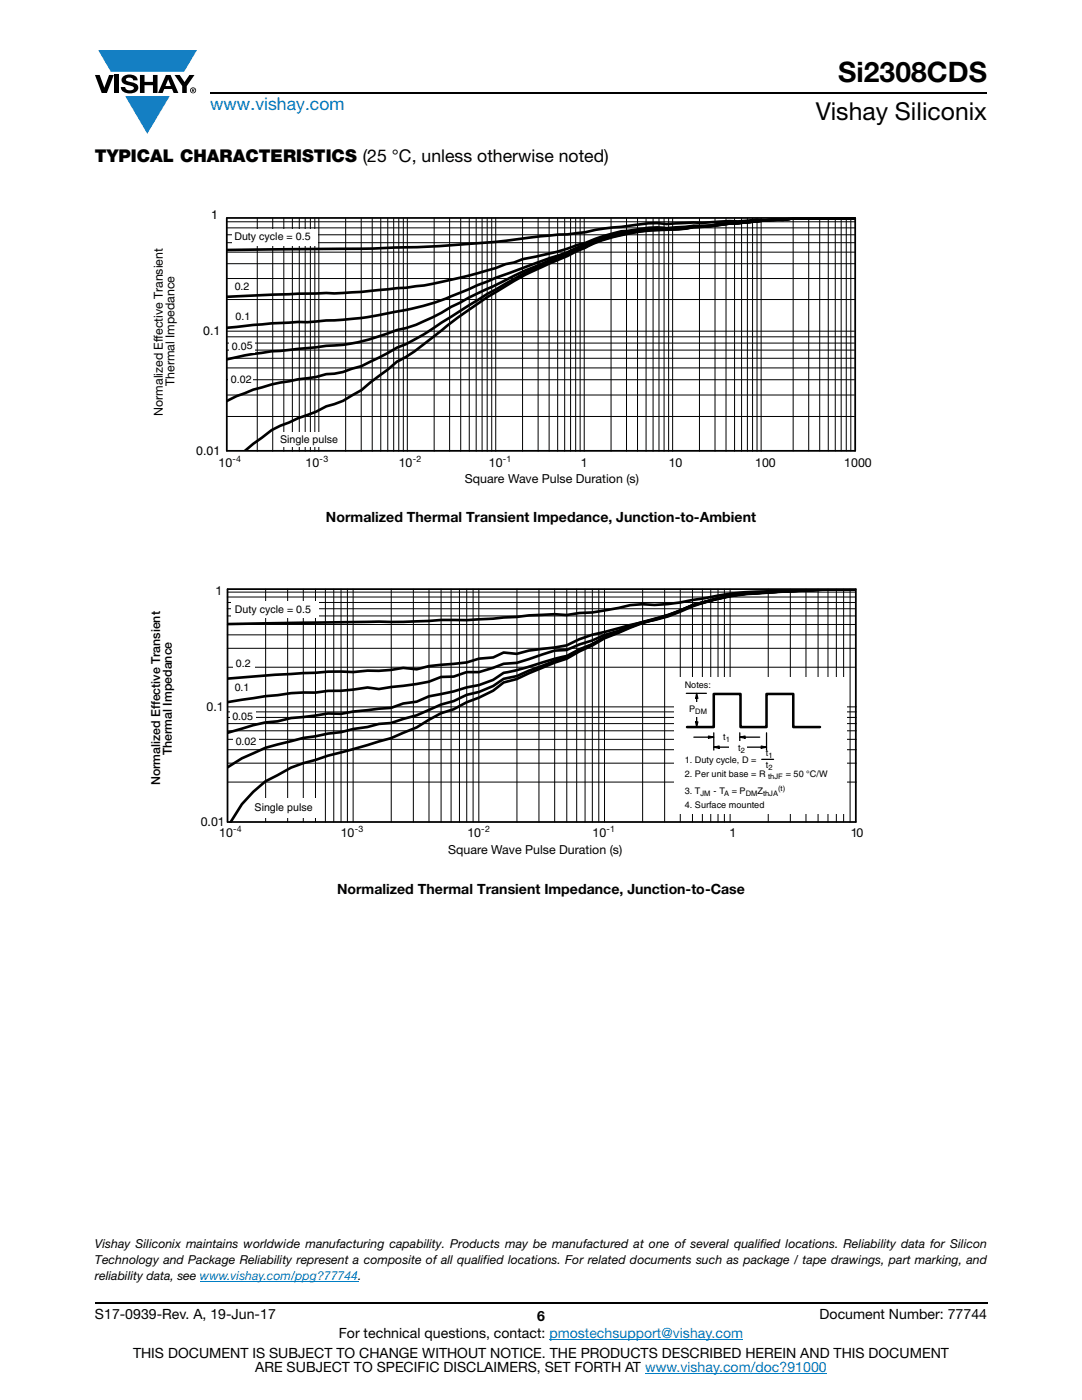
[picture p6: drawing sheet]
<svg xmlns="http://www.w3.org/2000/svg" width="216mm" height="279mm" viewBox="0 0 216 279" stroke-linecap="round" stroke-linejoin="round" font-family="sans-serif">
<g fill="#147fc3">
<path d="M19.6 10h19.7l-2.6 4.3h-1.1h-13.5z"/>
<path d="M25 19.2h8.9l-4.5 7.5z"/>
</g>
<g fill="#000">
<path d="M18.9 15h1l.9 2.5 1-2.5h.9l-1.4 3.6h-1zM22.9 15h.9v3.6h-.9zM24.6 15.3a2.1 2.1 0 0 1 2.8 .3l.1 .4h-.9a.79 .79 0 0 0-.7-.5 .79 .79 0 0 0-.8 .4l.3 .3 1 .2a1.08 1.08 0 0 1 1.2 1 1.08 1.08 0 0 1-1.1 1.2 1.73 1.73 0 0 1-2.4-1.2h.9a.96 .96 0 0 0 .8 .6 .96 .96 0 0 0 .9-.4 1.31 1.31 0 0 0-1.2-.6 1.03 1.03 0 0 1-1.1-.6 1.03 1.03 0 0 1 .2-1.1zM27.9 15h.9v1.3h1.7v-1.3h.9v3.6h-.9v-1.6h-1.7v1.6h-.9zM34.8 15h1.1l.9 1.4 1-1.4h1l-1.5 2.2v1.4h-.9v-1.4z"/>
<path d="M33.6 15.9l.5 1.3h-1.1zM33.1 15l-1.6 3.6h1l.3-.8h1.5l.3 .8h1l-1.6-3.6z"/>
<path d="M38.4 17.8h.2v.2h-.2zM38.3 17.7v.7h.1v-.3l.4 .3-.2-.3 .2-.2-.1-.2z"/>
<path d="M38.1 18a.46 .46 0 0 1 .9 0 .46 .46 0 0 1-.9 0zM37.9 18a.6 .6 0 0 0 1.2 0 .6 .6 0 0 0-1.2 0z"/>
</g>
<path d="M42 18.6h155M18.9 260h178.1" fill="none" stroke="#000" stroke-width=".36"/>
<path d="M39.9 255.7h31.6M109.6 267.3h38.7M128.7 274h36.3" fill="none" stroke="#007ec4" stroke-width=".2"/>
<path d="M30.5 41.6h143.5v55.4h-143.5z" fill="#fff"/>
<path d="M170.6 43.6h-12.6l-1.7 .2-3.7 .1-1.7-.1-3.7 .4-1.7-.1-5.4 .4-1.7-.1-5.4 .3a21.7 21.7 0 0 0-7.1 .3l-2 .3a35.8 35.8 0 0 0-7.1 1l-3.6 .5-5.3 .3a290.5 290.5 0 0 1-33.8 2.5l-28.9 .3M170.6 43.6h-12.6l-1.7 .3-3.4 .1-5.7 .5-3.4 .1-2 .4-3.4 .1-5.4 .4a22.4 22.4 0 0 0-7.2 .5 28.4 28.4 0 0 0-9 2.5l-1.7 .4a52.1 52.1 0 0 1-10.8 2.8l-1.8 .7-1.6 .3a93.4 93.4 0 0 1-14.5 3.9l-5.4 .8-1.8 .1a147.1 147.1 0 0 1-19.7 1.1l-14.3 .6M170.6 43.6h-12.6l-1.7 .3h-2.7l-8.1 .7a32.9 32.9 0 0 1-7.1 .5 16.8 16.8 0 0 1-5.3 .5 46.1 46.1 0 0 0-14.3 2.2 86.9 86.9 0 0 1-12.1 4.8l-3.9 1.5a109.1 109.1 0 0 0-11 4.3 59.4 59.4 0 0 1-15.2 4.3 56.5 56.5 0 0 1-11.5 1.3l-3.8 .3h-1.8l-5.3 .2-9 .9M170.6 43.6h-7.2a183.9 183.9 0 0 0-21 1.4l-4 .3a44.7 44.7 0 0 1-8.2 .5l-.9 .1a41.7 41.7 0 0 0-14.2 3.8l-3.7 1.6a257.2 257.2 0 0 0-21.4 9.9 38 38 0 0 1-9 4.3l-1.8 .4-1.7 .6a37.2 37.2 0 0 1-12.4 2.5l-5.6 .6a99 99 0 0 0-14.3 2.1M170.6 43.6h-7.2a172.9 172.9 0 0 0-21.6 1.5l-3.4 .2a67.5 67.5 0 0 1-9 .7l-1.8 .2a34.7 34.7 0 0 0-10.8 3.1l-3.6 1.5a74.2 74.2 0 0 0-14.3 7l-1.7 .9-9.1 5.7a39 39 0 0 1-8.9 5l-1.8 1.1-5.3 2.6-3.7 1.1-1.7 .4-1.6 .1-2 .5-3.6 .5-1.8 .4a44.3 44.3 0 0 0-12.5 4M170.6 43.6h-7.2a168.9 168.9 0 0 0-21.6 1.5l-3.4 .2-1.6 .3-2.3 .2a42.9 42.9 0 0 0-16.9 3.2l-4.4 2.1a92.1 92.1 0 0 0-20.2 11.1l-5.7 4.4a44.4 44.4 0 0 1-8.1 5.5l-7.1 5.8-3.7 2.1-3.3 1.1-2 1.1-3.6 1.3-5.3 2.3-5.3 4.1" fill="none" stroke="#000" stroke-width=".53"/>
<g fill="none" stroke="#000" stroke-width=".2">
<path d="M45.3 46.9h125.4M45.3 45.5h125.4M45.3 48.4h125.4M45.3 59.8h125.4M45.3 55.6h125.4M45.3 52.6h125.4M45.3 50.3h125.4M45.3 44.3h125.4M51.3 43.6v46.5M54.4 43.6v46.5M56.6 43.6v46.5M58.3 43.6v46.5"/>
<path d="M59.7 43.6v46.4M60.9 43.6v46.5M61.9 43.6v46.5M62.8 43.6v46.5M63.6 43.6v46.4M69 43.6v46.4M72.1 43.6v46.4M74.3 43.6v46.4M76 43.6v46.4M77.4 43.6v46.4M78.6 43.6v46.4M79.6 43.6v46.4"/>
<path d="M80.5 43.6v46.4M81.3 43.6v46.4M86.6 43.6v46.4M89.7 43.6v46.4M91.9 43.6v46.4M93.6 43.6v46.4M95 43.6v46.4M96.2 43.6v46.4M97.2 43.6v46.4M98.1 43.6v46.4M98.9 43.6v46.4M104.3 43.6v46.4"/>
<path d="M107.4 43.6v46.4M109.6 43.6v46.4M111.3 43.6v46.4M112.7 43.6v46.4M113.9 43.6v46.4M114.9 43.6v46.4M115.8 43.6v46.4M116.6 43.6v46.4M121.9 43.6v46.4M125 43.6v46.4M127.2 43.6v46.4M128.9 43.6v46.4"/>
<path d="M130.3 43.6v46.4M131.5 43.6v46.4M132.5 43.6v46.4M133.4 43.6v46.4M134.2 43.6v46.4M139.6 43.6v46.4M142.7 43.6v46.4M144.9 43.6v46.4M146.6 43.6v46.4M148 43.6v46.4M149.1 43.6v46.4M150.2 43.6v46.4"/>
<path d="M151.1 43.6v46.4M151.9 43.6v46.4M158.3 43.5v46.5M161.4 43.5v46.5M163.6 43.5v46.5M165.3 43.5v46.5M166.7 43.5v46.5M167.8 43.5v46.5M168.9 43.5v46.5M169.8 43.5v46.5M45.3 66.1h125.2M45.3 78.8h125.2"/>
<path d="M45.3 75.8h125.2M45.3 73.4h125.2M45.3 71.5h125.2M45.3 69.9h125.2M45.3 68.5h125.2M45.3 67.2h125.2M45.3 83.1h125.2"/>
</g>
<g fill="#fff">
<path d="M46.3 45.8h17v3.2h-17z"/>
<path d="M55.3 86.3h13.1v3h-13.1z"/>
<path d="M45.6 74.3h4.8v2.6h-4.8z"/>
<path d="M45.7 67.6h5.2v2.8h-5.2z"/>
</g>
<path d="M45.3 43.5v46.5M45.3 43.5h125.3M170.6 43.5v46.5M45.3 90h125.3" fill="none" stroke="#000" stroke-width=".35"/>
<path d="M29.9 116.7h142.4v54.3h-142.4z" fill="#fff"/>
<path d="M170.8 117.6h-5.1l-9.3 .3a81.6 81.6 0 0 0-15.7 1.5l-2.6 .3a32 32 0 0 1-9.9 .9l-2.5 .2a50 50 0 0 1-10.1 1.5l-2.5 .4a55.8 55.8 0 0 0-10 .4l-4.7 .4a83.7 83.7 0 0 1-10.4 .2l-7.5 .4h-4.9l-30.2 .4M170.8 117.6a228.7 228.7 0 0 0-24.7 1.3 42.9 42.9 0 0 0-10.4 3.2l-2.4 .9-2.7 .7a82.8 82.8 0 0 0-10 2.4l-2.4 .6-2.6 .9-2.5 1.2-7.6 1-2.4 .7-2.6-.3-2.1 1-2.8 .3-2.5 .7-7.5 .7-2.5 .7-2.6-.3-2.5 .4-2.4 .2-2.3-.1-2.8 .3-5-.1-10.9 .7-9.2 .7M170.8 117.6a260 260 0 0 0-23.5 1.1l-2.3 .4a59.4 59.4 0 0 0-11.5 3.5l-1.1 .4a51.9 51.9 0 0 0-8.9 2.9l-2.9 .8-2.4 1.1-2.6 .8-2.5 1.1-2.5 .1-7.5 2.5-2.6 .2-4.9 1.6h-2.5l-2.6 .9-2.5 .1-2.4 1-2.5 .4-7.5 1-2.3-.3-5.3 .7h-2.5l-2.6 .3-4.8 .1-5.1 .6-7.6 1.2M170.8 117.6a259.6 259.6 0 0 0-23.5 1.1 66.4 66.4 0 0 0-9.2 2.1 64.9 64.9 0 0 1-11.4 3.9l-6.1 2.5-2.4 1.4-2.6 1-2.5 1.3-3.5 .9a67.2 67.2 0 0 1-9.1 2.5l-2.1 1.4-2.8 1-2.5 .5-2.6 .8-4.9 1-2.5 1-2.6 .4-2.5 .9-7.5 .7-2.5 .5-2.5-.1-2.6 .4-4.8 .5-2.7 .7-2.4 .2-2.5 .5-5.1 1.5M170.8 117.6a262.1 262.1 0 0 0-23.5 1 54.6 54.6 0 0 0-14 4.2 49.2 49.2 0 0 0-9.8 3.3l-2.9 1.1-7.5 4-2.5 .7-5.1 2-2.4 1-2.6 .6-2.1 1.4-2.8 1.2-2.5 .6-2.6 1.2-2.5 .7-4.9 2.2-5.1 1.5-2.4 .2-2.3 .6-2.8 .4-2.5 .6-2.5 .3-5 .9-5.1 1.3-2.4 .6-4.7 2.1-2.9 1.8M170.8 117.6a257.8 257.8 0 0 0-23.5 1.1 53.9 53.9 0 0 0-14 4.2 48.3 48.3 0 0 0-9.8 3.4l-2.9 1.1-7.5 4.1a88.1 88.1 0 0 0-10 4l-2.6 .7-2.1 1.6-2.8 1.4-2.5 1-2.6 1.3-2.5 .8-4.9 2.9-5.1 2.1-12.5 3.5-7.4 2.4-5.1 2.7-2.5 2.1-2.2 2.5-2.3 3.6" fill="none" stroke="#000" stroke-width=".53"/>
<g fill="none" stroke="#000" stroke-width=".2">
<path d="M45.3 119.1h125.4M45.3 118.2h125.4M53 117.6v46.4M57.4 117.6v46.4M60.5 117.6v46.4M63 117.6v46.4M64.9 117.6v46.4M66.6 117.6v46.4M68 117.6v46.4M69.3 117.6v46.4M70.5 117.6v46.4M78.1 117.6v46.4"/>
<path d="M82.5 117.6v46.4M85.6 117.6v46.4M88 117.6v46.4M90 117.6v46.4M91.7 117.6v46.4M93.1 117.6v46.4M94.4 117.6v46.4M95.5 117.6v46.4M103.1 117.6v46.4M107.5 117.6v46.4M110.7 117.6v46.4M113.1 117.6v46.4"/>
<path d="M115.1 117.6v46.4M116.7 117.6v46.4M118.2 117.6v46.4M119.5 117.6v46.4M120.6 117.6v46.4M128.2 117.6v46.4M132.6 117.6v46.4M135.7 117.6v46.4M138.2 117.6v46.4M140.2 117.6v46.4M141.8 117.6v46.4M143.3 117.6v46.4"/>
<path d="M144.5 117.6v46.4M145.7 117.6v46.4M153.3 117.6v46.4M157.7 117.6v46.4M160.8 117.6v46.4M163.2 117.6v46.4M165.2 117.6v46.4M166.9 117.6v46.4M168.3 117.6v46.4M169.6 117.6v46.4M45.3 121.5h125.4M45.3 120.2h125.4"/>
<path d="M45.3 122.9h125.4M45.3 133.2h125.4M45.3 129.4h125.4M45.3 126.7h125.4M45.3 124.6h125.4M45.5 141.1h125.4M45.5 156.1h125.4M45.5 152.3h125.4M45.5 149.6h125.4M45.5 147.6h125.4M45.5 145.8h125.4M45.5 144.4h125.4"/>
<path d="M45.5 143.2h125.4M45.5 142.1h125.4"/>
</g>
<g fill="#fff">
<path d="M46.6 130.9h4.3v3.1h-4.3z"/>
<path d="M46.2 120.1h17.4v3.2h-17.4z"/>
<path d="M50.3 159.4h13v3.8h-13z"/>
<path d="M46.6 147.1h5.1v2.2h-5.1z"/>
<path d="M46 141.6h5v2.7h-5z"/>
</g>
<path d="M45.4 117.6h125.4v46.4h-125.4z" fill="none" stroke="#000" stroke-width=".35"/>
<path d="M134.6 135.1h34.4v27.2h-34.4z" fill="#fff"/>
<path d="M136.9 138.4h4.1M138.5 147.1h3.2M141.4 146.9l1 .2-1 .2zM142.4 149.1l1.1-.2v.4zM142.4 146.2v3.5M143.2 149.1h3.2M147.6 147.1l1.1-.2v.4zM147.6 146.2v1.8M148.4 147.1h3.2M149 149.1h3.2M151.9 148.9l1.1 .2-1.1 .2zM153 146.2v3.5" fill="none" stroke="#000" stroke-width=".25"/>
<path d="M141.4 146.9l1 .2-1 .2zM142.4 149.1l1.1-.2v.4zM147.6 147.1l1.1-.2v.4zM151.9 148.9l1.1 .2-1.1 .2z" fill="#000"/>
<g fill="#fff">
<path d="M142.9 145.7h3.5v2.2h-3.5z"/>
<path d="M145.5 148h3.5v2.2h-3.5z"/>
</g>
<path d="M139 138.4l.2 1h-.4zM138.8 144.1h.4l-.2 1z" fill="#000"/>
<path d="M139 139.1v5.3M139 138.4l.2 1h-.4zM138.8 144.1h.4l-.2 1z" fill="none" stroke="#000" stroke-width=".25"/>
<path d="M137 140.2h4.7v2.9h-4.7z" fill="#fff"/>
<path d="M137.1 145.1h5.3v-6.6h5.4v6.6h5.2v-6.6h5.3v6.6h5.3" fill="none" stroke="#000" stroke-width=".51"/>
<path d="M152 151.5h2.4" fill="none" stroke="#000" stroke-width=".25"/>
<text font-size="5.6" x="167.3" y="16.4">Si2308CDS</text>
<text font-size="4.9" x="162.8" y="24">Vishay Siliconix</text>
<text font-size="3.5" fill="#007ec4" x="42" y="21.9">www.vishay.com</text>
<text font-size="3.5" x="18.9" y="32.3">TYPICAL CHARACTERISTICS (25 °C, unless otherwise noted)</text>
<g font-size="2.8">
<text x="65" y="104.1">Normalized Thermal Transient Impedance, Junction-to-Ambient</text>
<text x="67.2" y="178.5">Normalized Thermal Transient Impedance, Junction-to-Case</text>
<text x="18.9" y="263.3">S17-0939-Rev. A, 19-Jun-17</text>
<text x="107.2" y="263.6">6</text>
<text x="163.6" y="263.3">Document Number: 77744</text>
<text x="67.6" y="267.1">For technical questions, contact: pmostechsupport@vishay.com</text>
<text x="26.5" y="271">THIS DOCUMENT IS SUBJECT TO CHANGE WITHOUT NOTICE. THE PRODUCTS DESCRIBED HEREIN AND THIS DOCUMENT</text>
<text x="50.9" y="273.8">ARE SUBJECT TO SPECIFIC DISCLAIMERS, SET FORTH AT www.vishay.com/doc?91000</text>
</g>
<g font-size="2.5">
<text x="42.1" y="43.7">1</text>
<text x="40.5" y="66.8">0.1</text>
<text x="34.8" y="77" transform="rotate(-90 34.8 77)">Thermal Impedance</text>
<text x="32.5" y="83" transform="rotate(-90 32.5 83)">Normalized Effective Transient</text>
<text x="39.2" y="90.7">0.01</text>
<text x="43.6" y="93.1">10</text>
<text x="61" y="93.1">10</text>
<text x="79.6" y="93.1">10</text>
<text x="97.6" y="93.1">10</text>
<text x="115.9" y="93.1">1</text>
<text x="133.4" y="93.1">10</text>
<text x="150.7" y="93.1">100</text>
<text x="168.5" y="93.1">1000</text>
<text x="92.8" y="96.4">Square Wave Pulse Duration (s)</text>
<text x="43" y="118.7">1</text>
<text x="41.2" y="142">0.1</text>
<text x="34.3" y="150.8" transform="rotate(-90 34.3 150.8)">Thermal Impedance</text>
<text x="32" y="156.7" transform="rotate(-90 32 156.7)">Normalized Effective Transient</text>
<text x="40.1" y="164.8">0.01</text>
<text x="43.7" y="167.1">10</text>
<text x="68" y="167.1">10</text>
<text x="93.3" y="167.1">10</text>
<text x="118.2" y="167.1">10</text>
<text x="145.6" y="167.1">1</text>
<text x="169.8" y="167.1">10</text>
<text x="89.4" y="170.5">Square Wave Pulse Duration (s)</text>
<text x="18.9" y="249.1">Vishay Siliconix maintains worldwide manufacturing capability. Products may be manufactured at one of several qualified locations. Reliability data for Silicon</text>
<text x="18.9" y="252.3">Technology and Package Reliability represent a composite of all qualified locations. For related documents such as package / tape drawings, part marking, and</text>
<text x="18.9" y="255.5">reliability data, see www.vishay.com/ppg?77744.</text>
</g>
<g font-size="2.1">
<text x="46.8" y="47.9">Duty cycle = 0.5</text>
<text x="46.8" y="57.8">0.2</text>
<text x="47" y="63.9">0.1</text>
<text x="46.3" y="69.8">0.05</text>
<text x="46.1" y="76.5">0.02</text>
<text x="55.9" y="88.5">Single pulse</text>
<text x="46.9" y="122.3">Duty cycle = 0.5</text>
<text x="46.8" y="138">0.1</text>
<text x="47.1" y="133.1">0.2</text>
<text x="46.4" y="143.8">0.05</text>
<text x="47" y="148.7">0.02</text>
<text x="50.8" y="161.8">Single pulse</text>
</g>
<g font-size="1.8">
<text x="46.4" y="92.2">-4</text>
<text x="63.8" y="92.2">-3</text>
<text x="82.4" y="92.2">-2</text>
<text x="100.3" y="92.2">-1</text>
<text x="136.6" y="137.3">Notes:</text>
<text x="137.5" y="142.2">P</text>
<text x="144.3" y="147.6">t</text>
<text x="147.3" y="149.9">t</text>
<text x="136.6" y="152.3">1. Duty cycle, D =</text>
<text x="136.6" y="155.2">2. Per unit base = R</text>
<text x="152.8" y="150.9">t</text>
<text x="152.8" y="153.3">t</text>
<text x="156.8" y="155.2">= 50 °C/W</text>
<text x="136.6" y="158.4">3. T</text>
<text x="136.6" y="161.2">4. Surface mounted</text>
<text x="142.3" y="158.4">- T</text>
<text x="146" y="158.4">= P</text>
<text x="151.1" y="158.4">Z</text>
<text x="46.5" y="166.1">-4</text>
<text x="70.8" y="166.1">-3</text>
<text x="96" y="166.1">-2</text>
<text x="121" y="166.1">-1</text>
</g>
<g font-size="1.5">
<text x="138.7" y="142.6">DM</text>
<text x="144.8" y="148">1</text>
<text x="147.8" y="150.3">2</text>
<text x="153.3" y="155.6">thJF</text>
<text x="153.4" y="151.3">1</text>
<text x="153.4" y="153.7">2</text>
<text x="139.8" y="158.8">JM</text>
<text x="144.5" y="158.8">A</text>
<text x="148.8" y="158.8">DM</text>
<text x="152.2" y="158.8">thJA</text>
<text x="155.3" y="157.8">(t)</text>
</g>
</svg>
